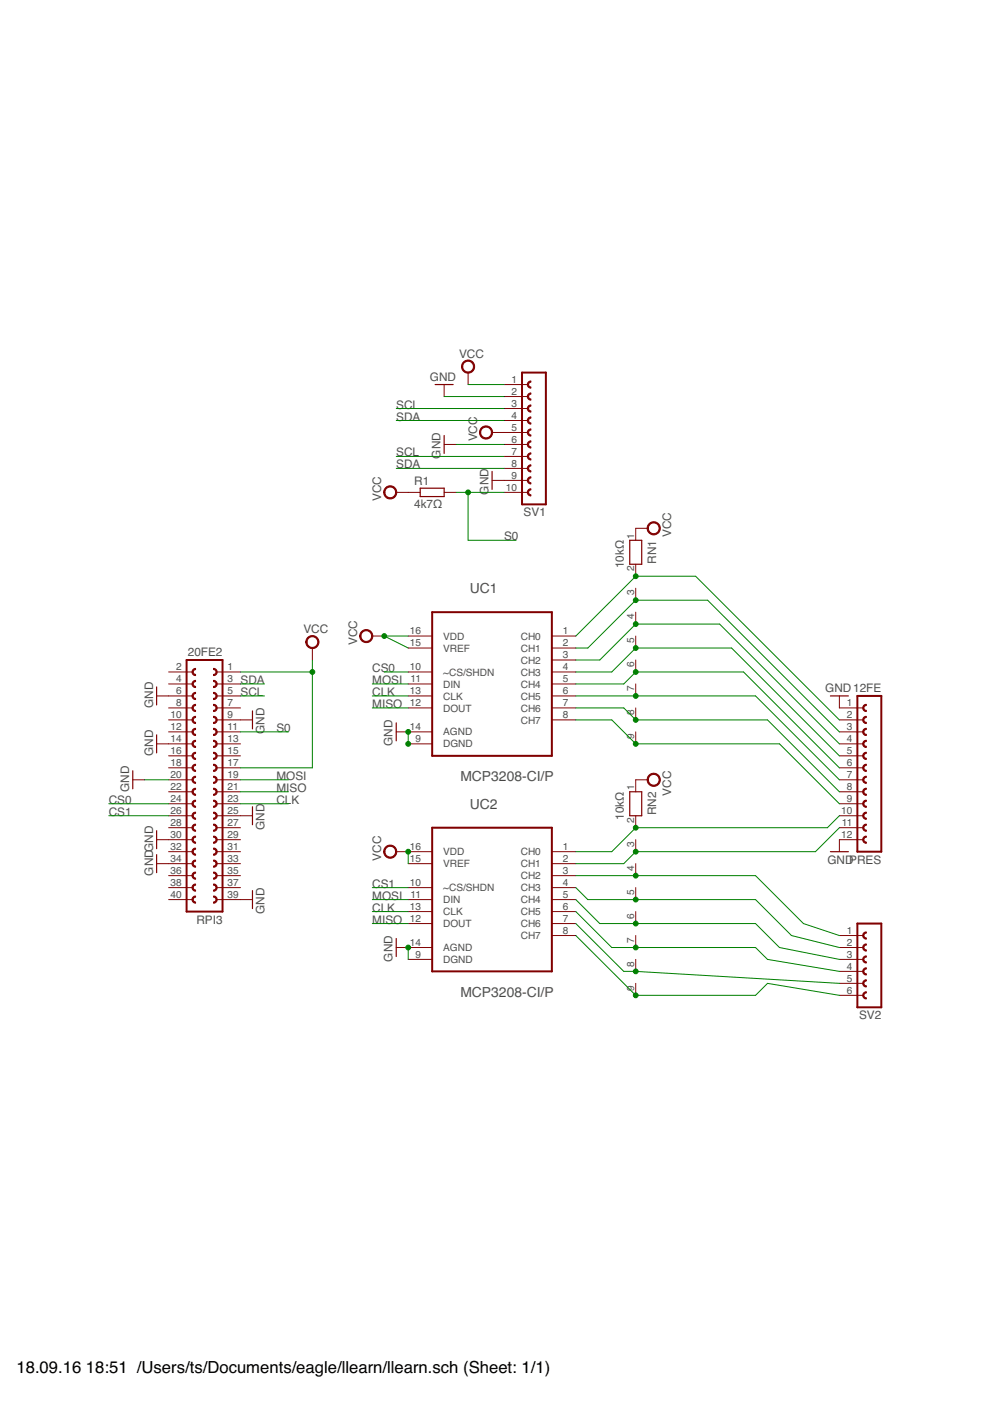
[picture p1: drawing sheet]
<svg xmlns="http://www.w3.org/2000/svg" width="210mm" height="297mm" viewBox="0 0 210 297" stroke-linecap="round" stroke-linejoin="round" font-family="sans-serif">
<path d="M110.7 79h5v27.9h-5zM39.6 139.9h7.6v53.4h-7.6zM91.6 129.8h25.4v30.5h-25.4zM181.8 147.6h5.1v33h-5.1zM91.6 175.5h25.4v30.5h-25.4zM181.8 195.8h5.1v17.8h-5.1z" fill="none" stroke="#800000" stroke-width=".42"/>
<g fill="#800000" stroke="#800000" stroke-width=".21">
<path d="M45.3 146.8a.76 .76 0 0 1 .7 .8 .76 .76 0 0 1-.7 .7v-.2a.51 .51 0 0 0 .5-.5 .51 .51 0 0 0-.5-.6z" fill-rule="evenodd"/>
<path d="M45.3 144.3a.76 .76 0 0 1 .7 .7 .76 .76 0 0 1-.7 .8v-.3a.51 .51 0 0 0 .5-.5 .51 .51 0 0 0-.5-.5z" fill-rule="evenodd"/>
<path d="M45.3 141.7a.76 .76 0 0 1 .7 .8 .76 .76 0 0 1-.7 .7v-.2a.51 .51 0 0 0 .5-.5 .51 .51 0 0 0-.5-.5z" fill-rule="evenodd"/>
<path d="M40.9 147l.6-.2v.2a.51 .51 0 0 0-.5 .6 .51 .51 0 0 0 .5 .5v.2a.75 .75 0 0 1-.7-.4 .75 .75 0 0 1 .1-.9z" fill-rule="evenodd"/>
<path d="M40.9 144.5l.6-.2v.2a.51 .51 0 0 0-.5 .5 .51 .51 0 0 0 .5 .5v.3a.75 .75 0 0 1-.7-.5 .75 .75 0 0 1 .1-.8z" fill-rule="evenodd"/>
<path d="M40.9 141.9l.6-.2v.3a.51 .51 0 0 0-.5 .5 .51 .51 0 0 0 .5 .5v.2a.75 .75 0 0 1-.7-.4 .75 .75 0 0 1 .1-.9z" fill-rule="evenodd"/>
<path d="M45.3 151.9a.76 .76 0 0 1 .7 .7 .76 .76 0 0 1-.7 .8v-.3a.51 .51 0 0 0 .5-.5 .51 .51 0 0 0-.5-.5z" fill-rule="evenodd"/>
<path d="M45.3 149.3a.76 .76 0 0 1 .7 .8 .76 .76 0 0 1-.7 .8v-.3a.51 .51 0 0 0 .5-.5 .51 .51 0 0 0-.5-.5z" fill-rule="evenodd"/>
<path d="M40.9 152.1l.6-.2v.2a.51 .51 0 0 0-.5 .5 .51 .51 0 0 0 .5 .5v.3a.76 .76 0 0 1-.7-.5 .76 .76 0 0 1 .1-.8z" fill-rule="evenodd"/>
<path d="M40.9 149.5l.6-.2v.3a.51 .51 0 0 0-.5 .5 .51 .51 0 0 0 .5 .5v.3a.76 .76 0 0 1-.7-.5 .76 .76 0 0 1 .1-.9z" fill-rule="evenodd"/>
<path d="M45.3 159.5a.76 .76 0 0 1 .7 .8 .76 .76 0 0 1-.7 .7v-.2a.51 .51 0 0 0 .5-.5 .51 .51 0 0 0-.5-.6z" fill-rule="evenodd"/>
<path d="M45.3 157a.76 .76 0 0 1 .7 .7 .76 .76 0 0 1-.7 .8v-.3a.51 .51 0 0 0 .5-.5 .51 .51 0 0 0-.5-.5z" fill-rule="evenodd"/>
<path d="M45.3 154.4a.76 .76 0 0 1 .7 .8 .76 .76 0 0 1-.7 .7v-.2a.51 .51 0 0 0 .5-.5 .51 .51 0 0 0-.5-.5z" fill-rule="evenodd"/>
<path d="M40.9 159.7l.6-.2v.2a.51 .51 0 0 0-.5 .6 .51 .51 0 0 0 .5 .5v.2a.76 .76 0 0 1-.7-.5 .76 .76 0 0 1 .1-.8z" fill-rule="evenodd"/>
<path d="M40.9 157.2l.6-.2v.2a.51 .51 0 0 0-.5 .5 .51 .51 0 0 0 .5 .5v.3a.76 .76 0 0 1-.7-.5 .76 .76 0 0 1 .1-.8z" fill-rule="evenodd"/>
<path d="M40.9 154.6l.6-.2v.3a.51 .51 0 0 0-.5 .5 .51 .51 0 0 0 .5 .5v.2a.76 .76 0 0 1-.7-.4 .76 .76 0 0 1 .1-.9z" fill-rule="evenodd"/>
<path d="M45.3 164.6a.76 .76 0 0 1 .7 .7 .76 .76 0 0 1-.7 .8v-.3a.51 .51 0 0 0 .5-.5 .51 .51 0 0 0-.5-.5z" fill-rule="evenodd"/>
<path d="M45.3 162a.76 .76 0 0 1 .7 .8 .76 .76 0 0 1-.7 .8v-.3a.51 .51 0 0 0 .5-.5 .51 .51 0 0 0-.5-.5z" fill-rule="evenodd"/>
<path d="M40.9 164.8l.6-.2v.2a.51 .51 0 0 0-.5 .5 .51 .51 0 0 0 .5 .5v.3a.76 .76 0 0 1-.7-.5 .76 .76 0 0 1 .1-.8z" fill-rule="evenodd"/>
<path d="M40.9 162.2l.6-.2v.3a.51 .51 0 0 0-.5 .5 .51 .51 0 0 0 .5 .5v.3a.76 .76 0 0 1-.7-.5 .76 .76 0 0 1 .1-.9z" fill-rule="evenodd"/>
<path d="M45.3 172.2a.76 .76 0 0 1 .7 .8 .76 .76 0 0 1-.7 .7v-.2a.51 .51 0 0 0 .5-.5 .51 .51 0 0 0-.5-.6z" fill-rule="evenodd"/>
<path d="M45.3 169.7a.76 .76 0 0 1 .7 .7 .76 .76 0 0 1-.7 .8v-.3a.51 .51 0 0 0 .5-.5 .51 .51 0 0 0-.5-.5z" fill-rule="evenodd"/>
<path d="M45.3 167.1a.76 .76 0 0 1 .7 .8 .76 .76 0 0 1-.7 .7v-.2a.51 .51 0 0 0 .5-.5 .51 .51 0 0 0-.5-.5z" fill-rule="evenodd"/>
<path d="M40.9 172.4l.6-.2v.2a.51 .51 0 0 0-.5 .6 .51 .51 0 0 0 .5 .5v.2a.77 .77 0 0 1-.7-.5 .77 .77 0 0 1 .1-.8z" fill-rule="evenodd"/>
<path d="M40.9 169.9l.6-.2v.2a.51 .51 0 0 0-.5 .5 .51 .51 0 0 0 .5 .5v.3a.77 .77 0 0 1-.7-.5 .77 .77 0 0 1 .1-.8z" fill-rule="evenodd"/>
<path d="M40.9 167.3l.6-.2v.3a.51 .51 0 0 0-.5 .5 .51 .51 0 0 0 .5 .5v.2a.76 .76 0 0 1-.7-.4 .76 .76 0 0 1 .1-.9z" fill-rule="evenodd"/>
<path d="M45.3 177.3a.76 .76 0 0 1 .7 .7 .76 .76 0 0 1-.7 .8v-.3a.51 .51 0 0 0 .5-.5 .51 .51 0 0 0-.5-.5z" fill-rule="evenodd"/>
<path d="M45.3 174.7a.76 .76 0 0 1 .7 .8 .76 .76 0 0 1-.7 .8v-.3a.51 .51 0 0 0 .5-.5 .51 .51 0 0 0-.5-.5z" fill-rule="evenodd"/>
<path d="M40.9 177.5l.6-.2v.2a.51 .51 0 0 0-.5 .5 .51 .51 0 0 0 .5 .5v.3a.77 .77 0 0 1-.7-.5 .77 .77 0 0 1 .1-.8z" fill-rule="evenodd"/>
<path d="M40.9 174.9l.6-.2v.3a.51 .51 0 0 0-.5 .5 .51 .51 0 0 0 .5 .5v.3a.77 .77 0 0 1-.7-.5 .77 .77 0 0 1 .1-.9z" fill-rule="evenodd"/>
<path d="M45.3 182.4a.76 .76 0 0 1 .7 .7 .76 .76 0 0 1-.7 .8v-.3a.51 .51 0 0 0 .5-.5 .51 .51 0 0 0-.5-.5z" fill-rule="evenodd"/>
<path d="M45.3 179.8a.76 .76 0 0 1 .7 .8 .76 .76 0 0 1-.7 .7v-.2a.51 .51 0 0 0 .5-.5 .51 .51 0 0 0-.5-.5z" fill-rule="evenodd"/>
<path d="M40.9 182.6l.6-.2v.2a.51 .51 0 0 0-.5 .5 .51 .51 0 0 0 .5 .5v.3a.77 .77 0 0 1-.7-.5 .77 .77 0 0 1 .1-.8z" fill-rule="evenodd"/>
<path d="M40.9 180l.6-.2v.3a.51 .51 0 0 0-.5 .5 .51 .51 0 0 0 .5 .5v.2a.77 .77 0 0 1-.7-.4 .77 .77 0 0 1 .1-.9z" fill-rule="evenodd"/>
<path d="M45.3 190a.76 .76 0 0 1 .7 .7 .76 .76 0 0 1-.7 .8v-.3a.51 .51 0 0 0 .5-.5 .51 .51 0 0 0-.5-.5z" fill-rule="evenodd"/>
<path d="M45.3 187.4a.76 .76 0 0 1 .7 .8 .76 .76 0 0 1-.7 .8v-.3a.51 .51 0 0 0 .5-.5 .51 .51 0 0 0-.5-.5z" fill-rule="evenodd"/>
<path d="M45.3 184.9a.76 .76 0 0 1 .7 .8 .76 .76 0 0 1-.7 .7v-.2a.51 .51 0 0 0 .5-.5 .51 .51 0 0 0-.5-.6z" fill-rule="evenodd"/>
<path d="M40.9 190.2l.6-.2v.2a.51 .51 0 0 0-.5 .5 .51 .51 0 0 0 .5 .5v.3a.77 .77 0 0 1-.7-.5 .77 .77 0 0 1 .1-.8z" fill-rule="evenodd"/>
<path d="M40.9 187.6l.6-.2v.3a.51 .51 0 0 0-.5 .5 .51 .51 0 0 0 .5 .5v.3a.77 .77 0 0 1-.7-.5 .77 .77 0 0 1 .1-.9z" fill-rule="evenodd"/>
<path d="M40.9 185.1l.6-.2v.2a.51 .51 0 0 0-.5 .6 .51 .51 0 0 0 .5 .5v.2a.77 .77 0 0 1-.7-.5 .77 .77 0 0 1 .1-.8z" fill-rule="evenodd"/>
<path d="M65.2 135.2a1.4 1.4 0 0 1 2.2 .2 1.4 1.4 0 0 1-.8 2.1 1.4 1.4 0 0 1-1.8-1.4h.3a1.15 1.15 0 0 1 1.6-1 1.15 1.15 0 0 1 .3 1.9 1.15 1.15 0 0 1-1.9-.6v-.3h-.3z" fill-rule="evenodd"/>
<path d="M183.1 154.6l.6-.2v.3a.51 .51 0 0 0-.5 .5 .51 .51 0 0 0 .5 .5v.2a.76 .76 0 0 1-.7-.4 .76 .76 0 0 1 .1-.9z" fill-rule="evenodd"/>
<path d="M183.1 152.1l.6-.2v.2a.51 .51 0 0 0-.5 .5 .51 .51 0 0 0 .5 .5v.3a.76 .76 0 0 1-.7-.5 .76 .76 0 0 1 .1-.8z" fill-rule="evenodd"/>
<path d="M183.1 149.5l.6-.2v.3a.51 .51 0 0 0-.5 .5 .51 .51 0 0 0 .5 .5v.3a.76 .76 0 0 1-.7-.5 .76 .76 0 0 1 .1-.9z" fill-rule="evenodd"/>
<path d="M183.1 159.7l.6-.2v.2a.51 .51 0 0 0-.5 .6 .51 .51 0 0 0 .5 .5v.2a.76 .76 0 0 1-.7-.5 .76 .76 0 0 1 .1-.8z" fill-rule="evenodd"/>
<path d="M183.1 157.2l.6-.2v.2a.51 .51 0 0 0-.5 .5 .51 .51 0 0 0 .5 .5v.3a.76 .76 0 0 1-.7-.5 .76 .76 0 0 1 .1-.8z" fill-rule="evenodd"/>
<path d="M183.1 167.3l.6-.2v.3a.51 .51 0 0 0-.5 .5 .51 .51 0 0 0 .5 .5v.2a.76 .76 0 0 1-.7-.4 .76 .76 0 0 1 .1-.9z" fill-rule="evenodd"/>
<path d="M183.1 164.8l.6-.2v.2a.51 .51 0 0 0-.5 .5 .51 .51 0 0 0 .5 .5v.3a.76 .76 0 0 1-.7-.5 .76 .76 0 0 1 .1-.8z" fill-rule="evenodd"/>
<path d="M183.1 162.2l.6-.2v.3a.51 .51 0 0 0-.5 .5 .51 .51 0 0 0 .5 .5v.3a.76 .76 0 0 1-.7-.5 .76 .76 0 0 1 .1-.9z" fill-rule="evenodd"/>
<path d="M183.1 172.4l.6-.2v.2a.51 .51 0 0 0-.5 .6 .51 .51 0 0 0 .5 .5v.2a.77 .77 0 0 1-.7-.5 .77 .77 0 0 1 .1-.8z" fill-rule="evenodd"/>
<path d="M183.1 169.9l.6-.2v.2a.51 .51 0 0 0-.5 .5 .51 .51 0 0 0 .5 .5v.3a.77 .77 0 0 1-.7-.5 .77 .77 0 0 1 .1-.8z" fill-rule="evenodd"/>
<path d="M183.1 177.5l.6-.2v.2a.51 .51 0 0 0-.5 .5 .51 .51 0 0 0 .5 .5v.3a.77 .77 0 0 1-.7-.5 .77 .77 0 0 1 .1-.8z" fill-rule="evenodd"/>
<path d="M183.1 174.9l.6-.2v.3a.51 .51 0 0 0-.5 .5 .51 .51 0 0 0 .5 .5v.3a.77 .77 0 0 1-.7-.5 .77 .77 0 0 1 .1-.9z" fill-rule="evenodd"/>
<path d="M98.2 76.8a1.4 1.4 0 0 1 2.2 .2 1.4 1.4 0 0 1-.8 2.1 1.4 1.4 0 0 1-1.7-1.4h.2a1.14 1.14 0 0 1 1.7-.9 1.14 1.14 0 0 1 .1 1.9 1.14 1.14 0 0 1-1.8-.7v-.3h-.2z" fill-rule="evenodd"/>
<path d="M102 90.7a1.4 1.4 0 0 1 2.2 .2 1.4 1.4 0 0 1-.7 2.1 1.4 1.4 0 0 1-1.8-1.3h.2a1.14 1.14 0 0 1 1.7-1 1.14 1.14 0 0 1 .1 2 1.14 1.14 0 0 1-1.8-.7v-.3h-.2z" fill-rule="evenodd"/>
<path d="M81.7 103.4a1.39 1.39 0 0 1 2.2 .3 1.39 1.39 0 0 1-.8 2 1.39 1.39 0 0 1-1.8-1.3h.3a1.14 1.14 0 0 1 1.6-1.1 1.14 1.14 0 0 1 .3 1.9 1.14 1.14 0 0 1-1.9-.5v-.3h-.3z" fill-rule="evenodd"/>
<path d="M76.6 133.9a1.4 1.4 0 0 1 2.3 .2 1.4 1.4 0 0 1-.9 2.1 1.4 1.4 0 0 1-1.7-1.3h.2a1.14 1.14 0 0 1 1.6-1.1 1.14 1.14 0 0 1 .3 1.9 1.14 1.14 0 0 1-1.8-.6l-.1-.2h-.2z" fill-rule="evenodd"/>
<path d="M81.7 179.6a1.39 1.39 0 0 1 2.2 .3 1.39 1.39 0 0 1-.8 2 1.39 1.39 0 0 1-1.8-1.3h.3a1.14 1.14 0 0 1 1.6-1.1 1.14 1.14 0 0 1 .3 1.9 1.14 1.14 0 0 1-1.9-.6v-.2h-.3z" fill-rule="evenodd"/>
<path d="M137.6 164.4a1.4 1.4 0 0 1 2.2 .2 1.4 1.4 0 0 1-.8 2.1 1.4 1.4 0 0 1-1.8-1.4h.3a1.15 1.15 0 0 1 1.6-1.1 1.15 1.15 0 0 1 .3 2 1.15 1.15 0 0 1-1.9-.6v-.3h-.3z" fill-rule="evenodd"/>
<path d="M137.6 111.1a1.4 1.4 0 0 1 2.2 .2 1.4 1.4 0 0 1-.8 2.1 1.4 1.4 0 0 1-1.8-1.4h.3a1.15 1.15 0 0 1 1.6-1.1 1.15 1.15 0 0 1 .3 1.9 1.15 1.15 0 0 1-1.9-.5v-.3h-.3z" fill-rule="evenodd"/>
<path d="M112 86.1l.6-.2v.2a.51 .51 0 0 0-.5 .5 .51 .51 0 0 0 .5 .5v.3a.76 .76 0 0 1-.7-.5 .76 .76 0 0 1 .1-.8z" fill-rule="evenodd"/>
<path d="M112 83.5l.6-.2v.3a.51 .51 0 0 0-.5 .5 .51 .51 0 0 0 .5 .5v.2a.76 .76 0 0 1-.7-.4 .76 .76 0 0 1 .1-.9z" fill-rule="evenodd"/>
<path d="M112 81l.6-.2v.2a.51 .51 0 0 0-.5 .5 .51 .51 0 0 0 .5 .5v.3a.76 .76 0 0 1-.7-.5 .76 .76 0 0 1 .1-.8z" fill-rule="evenodd"/>
<path d="M112 91.1l.6-.2v.3a.51 .51 0 0 0-.5 .5 .51 .51 0 0 0 .5 .5v.3a.76 .76 0 0 1-.7-.5 .76 .76 0 0 1 .1-.9z" fill-rule="evenodd"/>
<path d="M112 88.6l.6-.2v.2a.51 .51 0 0 0-.5 .6 .51 .51 0 0 0 .5 .5v.2a.76 .76 0 0 1-.7-.5 .76 .76 0 0 1 .1-.8z" fill-rule="evenodd"/>
<path d="M112 98.8l.6-.2v.2a.51 .51 0 0 0-.5 .5 .51 .51 0 0 0 .5 .5v.3a.77 .77 0 0 1-.7-.5 .77 .77 0 0 1 .1-.8z" fill-rule="evenodd"/>
<path d="M112 96.2l.6-.2v.3a.51 .51 0 0 0-.5 .5 .51 .51 0 0 0 .5 .5v.2a.76 .76 0 0 1-.7-.4 .76 .76 0 0 1 .1-.9z" fill-rule="evenodd"/>
<path d="M112 93.7l.6-.2v.2a.51 .51 0 0 0-.5 .5 .51 .51 0 0 0 .5 .5v.3a.76 .76 0 0 1-.7-.5 .76 .76 0 0 1 .1-.8z" fill-rule="evenodd"/>
<path d="M112 103.8l.6-.2v.3a.51 .51 0 0 0-.5 .5 .51 .51 0 0 0 .5 .5v.3a.77 .77 0 0 1-.7-.5 .77 .77 0 0 1 .1-.9z" fill-rule="evenodd"/>
<path d="M112 101.3l.6-.2v.2a.51 .51 0 0 0-.5 .6 .51 .51 0 0 0 .5 .5v.2a.77 .77 0 0 1-.7-.5 .77 .77 0 0 1 .1-.8z" fill-rule="evenodd"/>
<path d="M183.1 202.9l.6-.2v.2a.5 .5 0 0 0-.5 .5 .5 .5 0 0 0 .5 .5v.3a.75 .75 0 0 1-.7-.5 .75 .75 0 0 1 .1-.8z" fill-rule="evenodd"/>
<path d="M183.1 200.3l.6-.2v.3a.51 .51 0 0 0-.5 .5 .51 .51 0 0 0 .5 .5v.3a.77 .77 0 0 1-.7-.5 .77 .77 0 0 1 .1-.9z" fill-rule="evenodd"/>
<path d="M183.1 197.8l.6-.2v.2a.51 .51 0 0 0-.5 .6 .51 .51 0 0 0 .5 .5v.2a.77 .77 0 0 1-.7-.5 .77 .77 0 0 1 .1-.8z" fill-rule="evenodd"/>
<path d="M183.1 208l.6-.3v.3a.51 .51 0 0 0-.5 .5 .51 .51 0 0 0 .5 .5v.3a.75 .75 0 0 1-.7-.5 .75 .75 0 0 1 .1-.8z" fill-rule="evenodd"/>
<path d="M183.1 205.4l.6-.2v.2a.51 .51 0 0 0-.5 .6 .51 .51 0 0 0 .5 .5v.2a.75 .75 0 0 1-.7-.4 .75 .75 0 0 1 .1-.9z" fill-rule="evenodd"/>
<path d="M183.1 210.5l.6-.2v.2a.51 .51 0 0 0-.5 .5 .51 .51 0 0 0 .5 .5v.3a.75 .75 0 0 1-.7-.5 .75 .75 0 0 1 .1-.8z" fill-rule="evenodd"/>
</g>
<g fill="none" stroke="#800000" stroke-width=".21">
<path d="M99.3 79v2.5M94.2 94.2h2.5M94.2 81.5v2.6M104.3 91.7h7.6M106.9 94.2h5M106.9 81.5h5M106.9 84.1h5M106.9 86.6h5M106.9 89.2h5M106.9 96.8h5M106.9 99.3h5M84 104.4h5.1"/>
<path d="M94.2 104.4h2.5M104.3 101.9h7.6M106.9 104.4h5M134.8 119.6v2.6M137.3 112h-2.5v2.6M66.2 137.4v2.5M78.9 134.9h2.6M86.6 134.9h5M86.6 137.4h5M117 134.9h5.1M117 137.4h5.1M117 139.9h5.1"/>
<path d="M134.8 124.7v2.6M134.8 129.8v2.5M134.8 134.9v2.5M134.8 139.9v2.6M33.2 147.6h7.6M33.2 157.7h7.6M35.8 142.5h5M35.8 145h5M35.8 150.1h5M35.8 152.6h5M35.8 155.2h5M45.9 142.5h5.1"/>
<path d="M45.9 145h5.1M45.9 147.6h5.1M45.9 150.1h5.1M45.9 152.6h7.6M45.9 155.2h5.1M45.9 157.7h5.1M84 155.2h7.6M86.6 142.5h5M86.6 145h5M86.6 147.6h5M86.6 150.1h5M86.6 157.7h5"/>
<path d="M117 142.5h5.1M117 145h5.1M117 147.6h5.1M117 150.1h5.1M117 152.6h5.1M134.8 145v2.6M134.8 150.1v2.5M134.8 155.2v2.5M178 147.6v2.5h5M178 152.6h5M178 155.2h5M178 157.7h5"/>
<path d="M28.2 165.3h2.5M33.2 178h7.6M35.8 160.3h5M35.8 162.8h5M35.8 165.3h5M35.8 167.9h5M35.8 170.4h5M35.8 173h5M35.8 175.5h5M45.9 160.3h5.1M45.9 162.8h5.1M45.9 165.3h5.1"/>
<path d="M45.9 167.9h5.1M45.9 170.4h5.1M45.9 173h7.6M45.9 175.5h5.1M45.9 178h5.1M134.8 173v2.5M134.8 178v2.6M137.3 165.3h-2.5v2.6M178 160.3h5M178 162.8h5M178 165.3h5M178 167.9h5"/>
<path d="M178 170.4h5M178 173h5M178 175.5h5M183 178h-5v2.6M33.2 183.1h7.6M35.8 180.6h5M35.8 185.7h5M35.8 188.2h5M35.8 190.7h5M45.9 180.6h5.1M45.9 183.1h5.1M45.9 185.7h5.1"/>
<path d="M45.9 188.2h5.1M45.9 190.7h7.6M84 180.6h7.6M86.6 183.1h5M86.6 188.2h5M86.6 190.7h5M86.6 193.3h5M86.6 195.8h5M117 180.6h5.1M117 183.1h5.1M117 185.7h5.1M117 188.2h5.1"/>
<path d="M117 190.7h5.1M117 193.3h5.1M117 195.8h5.1M117 198.4h5.1M134.8 183.1v2.6M134.8 188.2v2.5M134.8 193.3v2.5M134.8 198.4v2.5M178 198.4h5M84 200.9h7.6M86.6 203.4h5M134.8 203.4v2.6"/>
<path d="M134.8 208.5v2.5M178 203.4h5M178 200.9h5M178 206h5M178 208.5h5M178 211h5"/>
</g>
<g fill="none" stroke="#800000" stroke-width=".25">
<path d="M92.3 81.5h3.8M94.2 92.3v3.8M104.3 99.9v3.9M89.1 103.5h5.1v1.8h-5.1zM133.5 114.6h2.6v5h-2.6zM33.2 145.6v3.9M33.2 155.8v3.8M53.5 150.7v3.8M84 153.3v3.8M176.1 147.6h3.8M28.2 163.4v3.8M33.2 176.1v3.8"/>
<path d="M53.5 171v3.9M133.5 167.9h2.6v5.1h-2.6zM33.2 181.2v3.8M53.5 188.8v3.8M84 199v3.8M176.1 180.6h3.8"/>
</g>
<g fill="none" stroke="#008000" stroke-width=".21">
<path d="M84 89.2h22.9M84 99.3h22.9M84 86.6h22.9M84 96.8h22.9M94.2 84.1h12.7M96.7 94.2h10.2M99.3 81.5h7.6M96.7 104.4h10.2M99.3 104.4v10.2h10.1M66.2 139.9v22.9h-15.2M86.6 134.9h-5.1l5.1 2.5M122.1 134.9l12.7-12.7h12.7l30.5 30.4"/>
<path d="M122.1 137.4h2.5l10.2-10.1h15.2l28 27.9M122.1 139.9h5.1l7.6-7.6h17.8l25.4 25.4M51 142.5h15.2M51 145h5.1M51 147.6h5.1M51 155.2h10.2M78.9 145h7.7M78.9 147.6h7.7M78.9 150.1h7.7M81.5 142.5h5.1M86.6 155.2v2.5M122.1 142.5h7.6l5.1-5.1h20.3l22.9 22.9"/>
<path d="M122.1 145h10.1l2.6-2.5h22.8l20.4 20.3M122.1 147.6h38.1l17.8 17.7M122.1 150.1h10.1l2.6 2.5h27.9l15.3 15.3M122.1 152.6h7.6l5.1 5.1h30.5l12.7 12.7M23.1 170.4h12.7M23.1 173h12.7M30.7 165.3h5.1M51 165.3h10.2M51 170.4h10.2M51 167.9h10.2M178 173l-2.6 2.5h-40.6l-5.1 5.1h-7.6M178 175.5l-5.1 5.1h-38.1l-2.6 2.5h-10.1"/>
<path d="M78.9 188.2h7.7M78.9 190.7h7.7M78.9 195.8h7.7M78.9 193.3h7.7M86.6 180.6v2.5M122.1 188.2l2.5 2.5h35.6l7.6 7.7 10.2 2.5M122.1 190.7l5.1 5.1h33l5.1 5.1 12.7 2.5M122.1 185.7h38.1l10.1 10.1 7.7 2.6M122.1 193.3l7.6 7.6h30.5l2.5 2.5 15.3 2.6M122.1 195.8l10.1 10.2h2.6l43.2 2.5M122.1 198.4l12.7 12.6h25.4l2.5-2.5 15.3 2.5M86.6 200.9v2.5"/>
</g>
<g fill="#008000" stroke="#008000" stroke-width=".21">
<circle cx="66.2" cy="142.5" r=".51"/>
<circle cx="81.5" cy="134.9" r=".51"/>
<circle cx="86.6" cy="180.6" r=".51"/>
<circle cx="134.8" cy="122.2" r=".51"/>
<circle cx="134.8" cy="127.3" r=".51"/>
<circle cx="134.8" cy="132.3" r=".51"/>
<circle cx="134.8" cy="137.4" r=".51"/>
<circle cx="134.8" cy="142.5" r=".51"/>
<circle cx="134.8" cy="147.6" r=".51"/>
<circle cx="134.8" cy="152.6" r=".51"/>
<circle cx="134.8" cy="157.7" r=".51"/>
<circle cx="134.8" cy="175.5" r=".51"/>
<circle cx="134.8" cy="180.6" r=".51"/>
<circle cx="86.6" cy="200.9" r=".51"/>
<circle cx="86.6" cy="155.2" r=".51"/>
<circle cx="86.6" cy="157.7" r=".51"/>
<circle cx="99.3" cy="104.4" r=".51"/>
<circle cx="134.8" cy="185.7" r=".51"/>
<circle cx="134.8" cy="190.7" r=".51"/>
<circle cx="134.8" cy="195.8" r=".51"/>
<circle cx="134.8" cy="200.9" r=".51"/>
<circle cx="134.8" cy="206" r=".51"/>
<circle cx="134.8" cy="211" r=".51"/>
</g>
<g font-size="3.5">
<text x="3.5" y="291">18.09.16</text>
<text x="18.2" y="291">18:51 /Users/ts/Documents/eagle/llearn/llearn.sch (Sheet: 1/1)</text>
</g>
<g font-size="2.9" fill="#505050">
<text x="99.6" y="125.7">UC1</text>
<text x="97.6" y="165.6">MCP3208-CI/P</text>
<text x="99.6" y="171.5">UC2</text>
<text x="97.6" y="211.3">MCP3208-CI/P</text>
</g>
<g font-size="2.5" fill="#505050">
<text x="97.3" y="75.8">VCC</text>
<text x="91.2" y="80.8">GND</text>
<text x="84" y="89.2">SDA</text>
<text x="84" y="86.6">SCL</text>
<text x="101.1" y="93.6" transform="rotate(-90 101.1 93.6)">VCC</text>
<text x="84" y="99.3">SDA</text>
<text x="84" y="96.8">SCL</text>
<text x="93.4" y="97.2" transform="rotate(-90 93.4 97.2)">GND</text>
<text x="80.8" y="106.3" transform="rotate(-90 80.8 106.3)">VCC</text>
<text x="87.8" y="107.7">4k7Ω</text>
<text x="87.8" y="102.9">R1</text>
<text x="103.6" y="104.9" transform="rotate(-90 103.6 104.9)">GND</text>
<text x="111" y="109.5">SV1</text>
<text x="142.3" y="113.9" transform="rotate(-90 142.3 113.9)">VCC</text>
<text x="106.9" y="114.5">S0</text>
<text x="139.1" y="119.5" transform="rotate(-90 139.1 119.5)">RN1</text>
<text x="132.3" y="120.5" transform="rotate(-90 132.3 120.5)">10kΩ</text>
<text x="64.3" y="134.2">VCC</text>
<text x="75.8" y="136.8" transform="rotate(-90 75.8 136.8)">VCC</text>
<text x="39.8" y="139.2">20FE2</text>
<text x="78.9" y="142.5">CS0</text>
<text x="51" y="145">SDA</text>
<text x="51" y="147.6">SCL</text>
<text x="78.9" y="145">MOSI</text>
<text x="78.9" y="147.6">CLK</text>
<text x="175" y="146.8">GND12FE</text>
<text x="32.5" y="150.1" transform="rotate(-90 32.5 150.1)">GND</text>
<text x="56.1" y="155.6" transform="rotate(-90 56.1 155.6)">GND</text>
<text x="58.6" y="155.2">S0</text>
<text x="78.9" y="150.1">MISO</text>
<text x="32.5" y="160.3" transform="rotate(-90 32.5 160.3)">GND</text>
<text x="83.2" y="158.2" transform="rotate(-90 83.2 158.2)">GND</text>
<text x="27.4" y="167.9" transform="rotate(-90 27.4 167.9)">GND</text>
<text x="58.6" y="165.3">MOSI</text>
<text x="58.6" y="167.9">MISO</text>
<text x="23.1" y="170.4">CS0</text>
<text x="23.1" y="173">CS1</text>
<text x="58.6" y="170.4">CLK</text>
<text x="132.3" y="173.8" transform="rotate(-90 132.3 173.8)">10kΩ</text>
<text x="139.1" y="172.9" transform="rotate(-90 139.1 172.9)">RN2</text>
<text x="142.3" y="168.7" transform="rotate(-90 142.3 168.7)">VCC</text>
<text x="56.1" y="176" transform="rotate(-90 56.1 176)">GND</text>
<text x="32.5" y="185.6" transform="rotate(-90 32.5 185.6)">GNDGND</text>
<text x="80.8" y="182.5" transform="rotate(-90 80.8 182.5)">VCC</text>
<text x="175.4" y="183.1">GNDPRES</text>
<text x="78.9" y="188.2">CS1</text>
<text x="78.9" y="190.7">MOSI</text>
<text x="41.6" y="195.8">RPI3</text>
<text x="56.1" y="193.7" transform="rotate(-90 56.1 193.7)">GND</text>
<text x="78.9" y="195.8">MISO</text>
<text x="78.9" y="193.3">CLK</text>
<text x="83.2" y="203.9" transform="rotate(-90 83.2 203.9)">GND</text>
<text x="182.1" y="216.1">SV2</text>
</g>
<g font-size="2.1" fill="#505050">
<text x="108.4" y="81.2">1</text>
<text x="108.4" y="83.7">2</text>
<text x="108.4" y="86.3">3</text>
<text x="108.4" y="88.8">4</text>
<text x="108.4" y="91.3">5</text>
<text x="108.4" y="93.9">6</text>
<text x="108.4" y="96.4">7</text>
<text x="108.4" y="99">8</text>
<text x="108.4" y="101.5">9</text>
<text x="107.2" y="104">10</text>
<text x="134.4" y="114.2" transform="rotate(-90 134.4 114.2)">1</text>
<text x="134.4" y="121.2" transform="rotate(-90 134.4 121.2)">2</text>
<text x="134.4" y="131.3" transform="rotate(-90 134.4 131.3)">4</text>
<text x="134.4" y="126.2" transform="rotate(-90 134.4 126.2)">3</text>
<text x="86.9" y="134.5">16</text>
<text x="86.9" y="137">15</text>
<text x="94" y="135.6">VDD</text>
<text x="110.4" y="135.6">CH0</text>
<text x="119.4" y="134.5">1</text>
<text x="119.4" y="137">2</text>
<text x="134.4" y="136.4" transform="rotate(-90 134.4 136.4)">5</text>
<text x="37.3" y="142.1">2</text>
<text x="48.3" y="142.1">1</text>
<text x="86.9" y="142.1">10</text>
<text x="94" y="138.2">VREF</text>
<text x="94" y="143.2">~CS/SHDN</text>
<text x="110.4" y="138.2">CH1</text>
<text x="110.4" y="140.7">CH2</text>
<text x="110.4" y="143.2">CH3</text>
<text x="119.4" y="139.6">3</text>
<text x="119.4" y="142.1">4</text>
<text x="134.4" y="141.5" transform="rotate(-90 134.4 141.5)">6</text>
<text x="37.3" y="144.7">4</text>
<text x="37.3" y="147.2">6</text>
<text x="37.3" y="149.7">8</text>
<text x="48.3" y="144.7">3</text>
<text x="48.3" y="147.2">5</text>
<text x="48.3" y="149.7">7</text>
<text x="86.9" y="147.2">13</text>
<text x="86.9" y="149.7">12</text>
<text x="87.1" y="144.7">11</text>
<text x="94" y="145.8">DIN</text>
<text x="94" y="148.3">CLK</text>
<text x="110.4" y="145.8">CH4</text>
<text x="110.4" y="148.3">CH5</text>
<text x="119.4" y="144.7">5</text>
<text x="119.4" y="147.2">6</text>
<text x="119.4" y="149.7">7</text>
<text x="134.4" y="146.6" transform="rotate(-90 134.4 146.6)">7</text>
<text x="179.5" y="149.7">1</text>
<text x="36.1" y="152.3">10</text>
<text x="36.1" y="154.8">12</text>
<text x="48.3" y="152.3">9</text>
<text x="48.3" y="154.8">11</text>
<text x="86.9" y="154.8">14</text>
<text x="94" y="155.9">AGND</text>
<text x="94" y="150.9">DOUT</text>
<text x="110.4" y="150.9">CH6</text>
<text x="110.4" y="153.4">CH7</text>
<text x="119.4" y="152.3">8</text>
<text x="134.4" y="151.6" transform="rotate(-90 134.4 151.6)">8</text>
<text x="179.5" y="152.3">2</text>
<text x="179.5" y="154.8">3</text>
<text x="36.1" y="157.4">14</text>
<text x="36.1" y="159.9">16</text>
<text x="48.3" y="157.4">13</text>
<text x="48.3" y="159.9">15</text>
<text x="88.1" y="157.4">9</text>
<text x="94" y="158.5">DGND</text>
<text x="134.4" y="156.7" transform="rotate(-90 134.4 156.7)">9</text>
<text x="179.5" y="157.4">4</text>
<text x="179.5" y="159.9">5</text>
<text x="36.1" y="162.4">18</text>
<text x="36.1" y="165">20</text>
<text x="36.1" y="167.5">22</text>
<text x="48.3" y="162.4">17</text>
<text x="48.3" y="165">19</text>
<text x="48.3" y="167.5">21</text>
<text x="134.4" y="167.5" transform="rotate(-90 134.4 167.5)">1</text>
<text x="179.5" y="162.4">6</text>
<text x="179.5" y="165">7</text>
<text x="179.5" y="167.5">8</text>
<text x="36.1" y="170.1">24</text>
<text x="36.1" y="172.6">26</text>
<text x="48.3" y="170.1">23</text>
<text x="48.3" y="172.6">25</text>
<text x="178.3" y="172.6">10</text>
<text x="179.5" y="170.1">9</text>
<text x="36.1" y="175.1">28</text>
<text x="36.1" y="177.7">30</text>
<text x="48.3" y="175.1">27</text>
<text x="48.3" y="177.7">29</text>
<text x="134.4" y="179.6" transform="rotate(-90 134.4 179.6)">3</text>
<text x="134.4" y="174.5" transform="rotate(-90 134.4 174.5)">2</text>
<text x="178.3" y="177.7">12</text>
<text x="178.5" y="175.1">11</text>
<text x="36.1" y="180.2">32</text>
<text x="36.1" y="182.8">34</text>
<text x="36.1" y="185.3">36</text>
<text x="48.3" y="180.2">31</text>
<text x="48.3" y="182.8">33</text>
<text x="48.3" y="185.3">35</text>
<text x="86.9" y="180.2">16</text>
<text x="86.9" y="182.8">15</text>
<text x="94" y="181.3">VDD</text>
<text x="94" y="183.9">VREF</text>
<text x="110.4" y="181.3">CH0</text>
<text x="110.4" y="183.9">CH1</text>
<text x="119.4" y="180.2">1</text>
<text x="119.4" y="182.8">2</text>
<text x="119.4" y="185.3">3</text>
<text x="134.4" y="184.6" transform="rotate(-90 134.4 184.6)">4</text>
<text x="36.1" y="187.8">38</text>
<text x="36.1" y="190.4">40</text>
<text x="48.3" y="187.8">37</text>
<text x="48.3" y="190.4">39</text>
<text x="86.9" y="187.8">10</text>
<text x="87.1" y="190.4">11</text>
<text x="94" y="188.9">~CS/SHDN</text>
<text x="94" y="191.5">DIN</text>
<text x="110.4" y="186.4">CH2</text>
<text x="110.4" y="188.9">CH3</text>
<text x="110.4" y="191.5">CH4</text>
<text x="119.4" y="187.8">4</text>
<text x="119.4" y="190.4">5</text>
<text x="134.4" y="189.7" transform="rotate(-90 134.4 189.7)">5</text>
<text x="86.9" y="192.9">13</text>
<text x="86.9" y="195.4">12</text>
<text x="94" y="194">CLK</text>
<text x="94" y="196.6">DOUT</text>
<text x="110.4" y="194">CH5</text>
<text x="110.4" y="196.6">CH6</text>
<text x="119.4" y="192.9">6</text>
<text x="119.4" y="195.4">7</text>
<text x="119.4" y="198">8</text>
<text x="134.4" y="194.8" transform="rotate(-90 134.4 194.8)">6</text>
<text x="179.5" y="198">1</text>
<text x="86.9" y="200.5">14</text>
<text x="88.1" y="203.1">9</text>
<text x="94" y="201.6">AGND</text>
<text x="110.4" y="199.1">CH7</text>
<text x="134.4" y="199.9" transform="rotate(-90 134.4 199.9)">7</text>
<text x="179.5" y="200.5">2</text>
<text x="179.5" y="203.1">3</text>
<text x="94" y="204.2">DGND</text>
<text x="134.4" y="205" transform="rotate(-90 134.4 205)">8</text>
<text x="179.5" y="205.6">4</text>
<text x="179.5" y="208.1">5</text>
<text x="134.4" y="210" transform="rotate(-90 134.4 210)">9</text>
<text x="179.5" y="210.7">6</text>
</g>
</svg>
